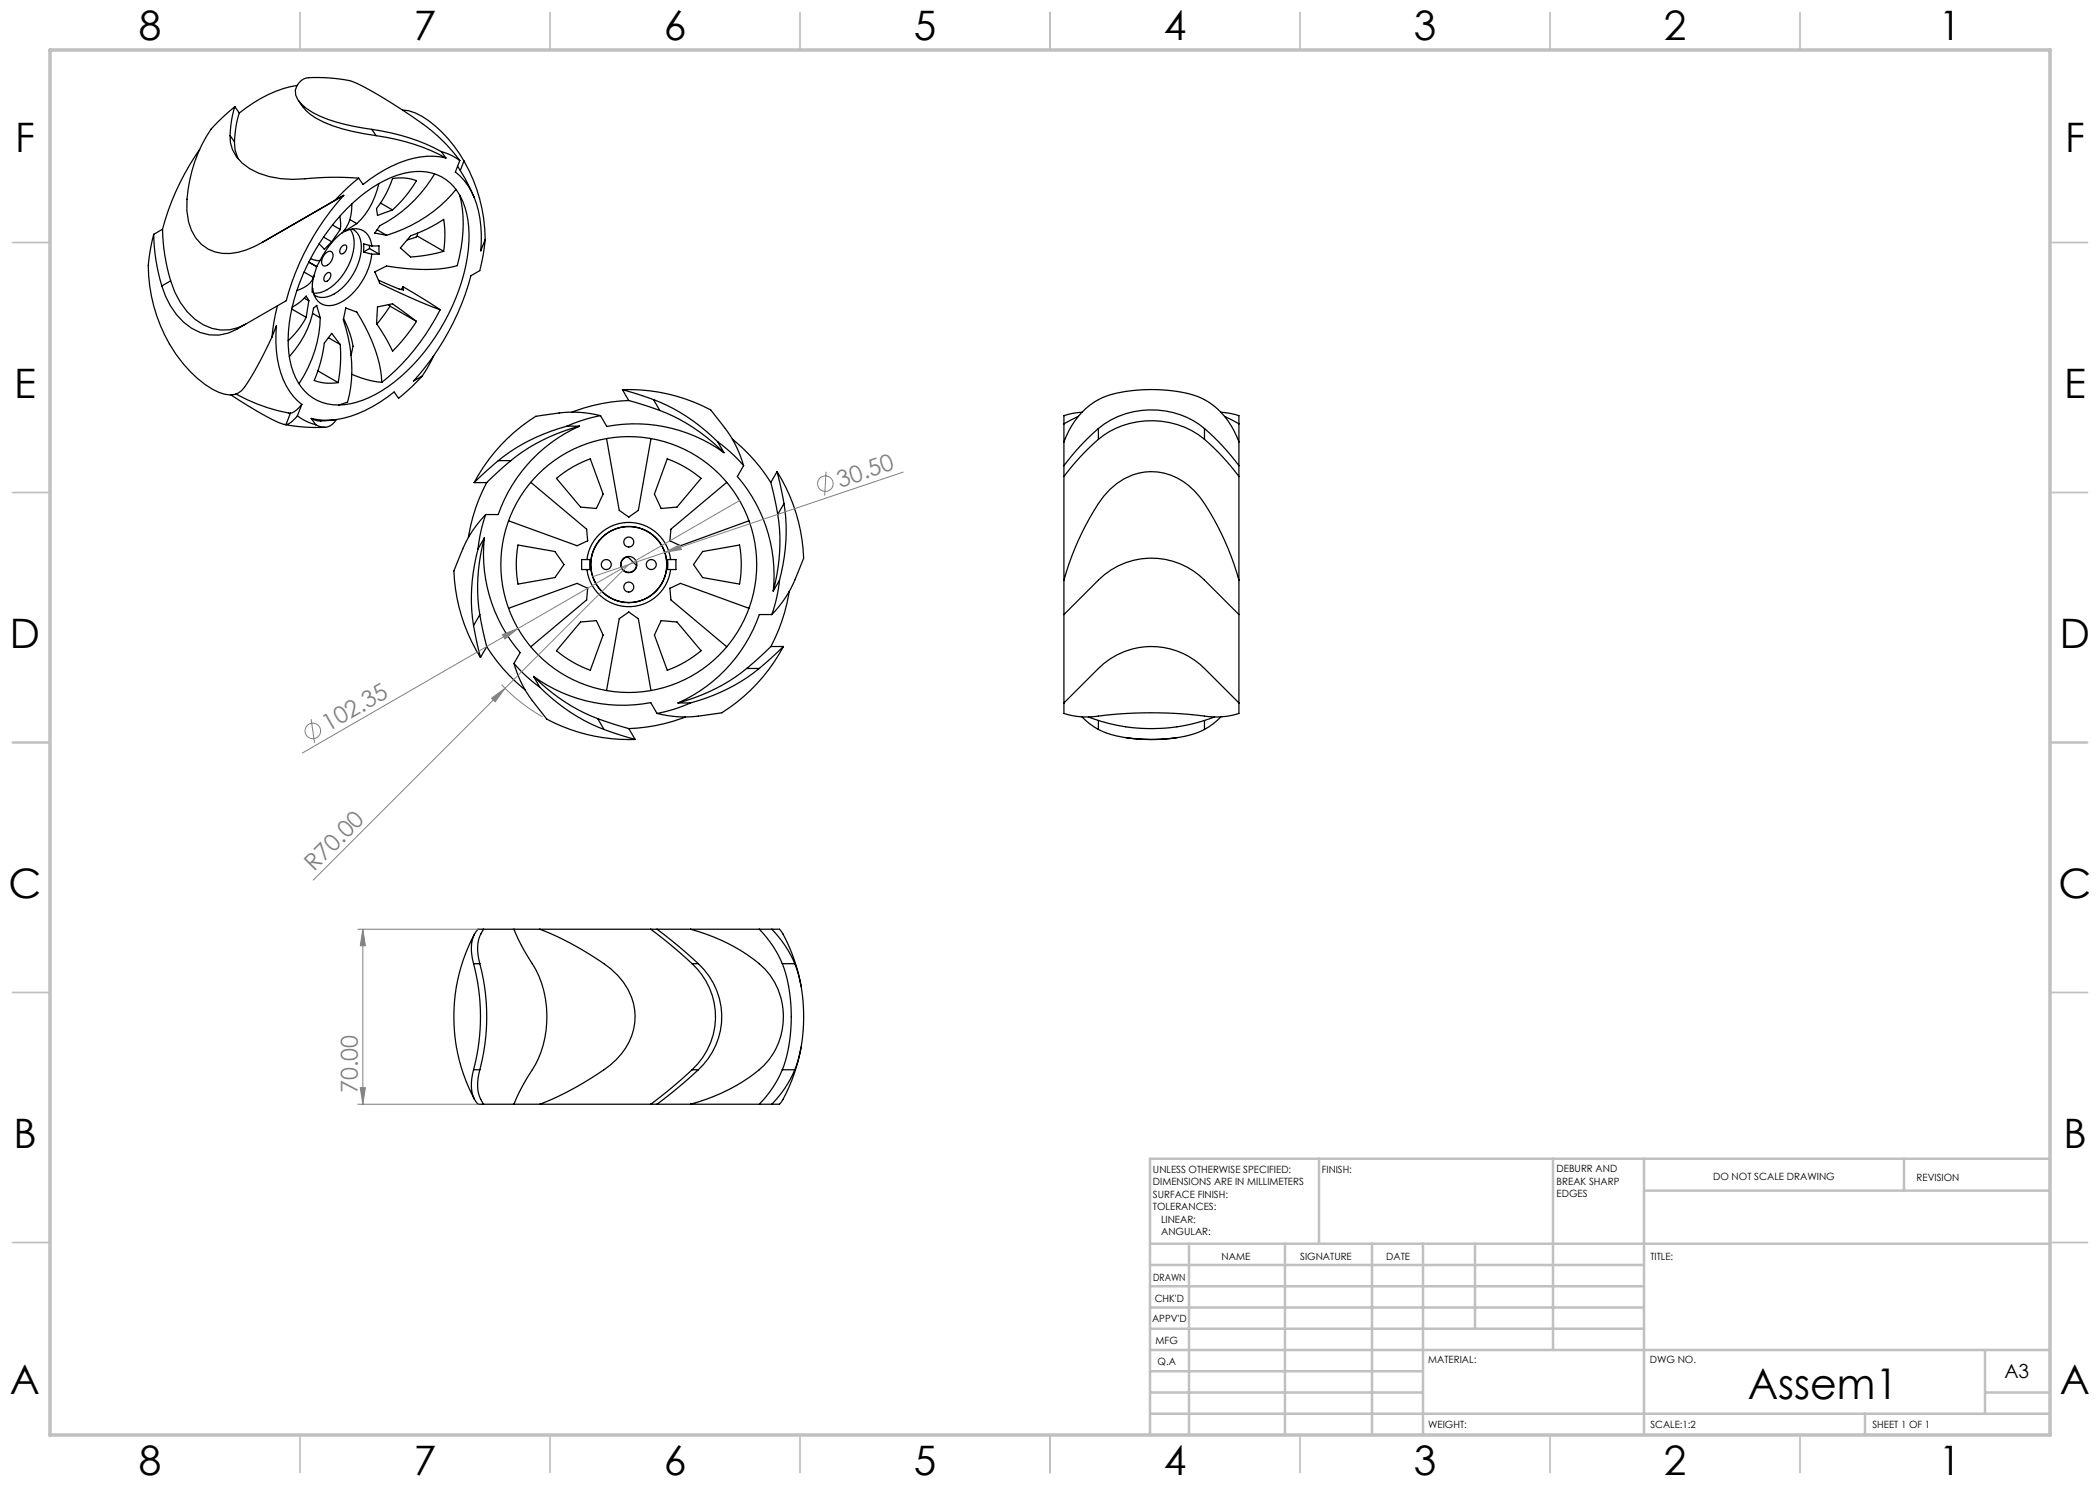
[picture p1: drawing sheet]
<svg xmlns="http://www.w3.org/2000/svg" width="420mm" height="297mm" viewBox="0 0 420 297" stroke-linecap="round" stroke-linejoin="round" font-family="sans-serif">
<g fill="none" stroke="#000" stroke-width=".25">
<path d="M59.4 17.1a23.9 23.9 0 0 0-11.5 5.5M39.9 29.9a50.7 50.7 0 0 0-7.4 16M46 27.1a7.2 7.2 0 0 0 3.9 6.6 19.5 19.5 0 0 0 12.5 1.9l5.3-.1 4 .1M46 27.1l.9 1.3M46.9 28.4l.1 1.6 .7 1.8M47 21.3l-1.8 1.6a18.9 18.9 0 0 0-6.2 9.4 28.9 28.9 0 0 0-1.6 9.8 9.2 9.2 0 0 0 4.2 7.7 10.1 10.1 0 0 0 9.2-.5l1.6-.8M47 21.3a20.9 20.9 0 0 0-1 5.8M47 21.3l.9 1.3M47.9 22.6a20.9 20.9 0 0 0-1 5.8M59.7 20.1a11.2 11.2 0 0 0 6.8 5.1 45.2 45.2 0 0 0 8.7 1.9M68.7 39.1l-16.3 9.4M68.7 39.1a51 51 0 0 0-11.4 21l-1.8 1.1"/>
<path d="M68.7 39.1l-1.7 1M71.7 35.6l-2.4 2.1-2.3 2.4M74.3 25.9l-1.7-.3a28.7 28.7 0 0 1-11.3-3.9 4.3 4.3 0 0 1-2.2-3.7 3.2 3.2 0 0 1 3.6-2.5 28.6 28.6 0 0 1 8 .9 87.7 87.7 0 0 1 16.9 10.8l2.7 2.9 1.7 2M74.3 25.9a40 40 0 0 1 14 4.4M74.3 25.9l.9 1.2M75.2 27.1a40 40 0 0 1 14 4.5M75.8 36.7a15.4 15.4 0 0 1-4.4 8M78.5 35.7a9.1 9.1 0 0 1 4.8 .4 25.7 25.7 0 0 1-4.8 5.9l-3 1.1-.2-1.4a20.5 20.5 0 0 0 3.2-6zM80.5 22a7 7 0 0 1 4 1.3 25 25 0 0 1 8.3 8.9M86.9 34.8a27.1 27.1 0 0 1-10.9 10.3l-1 1.5M88.3 30.3a10.2 10.2 0 0 1 3.7 1.8M88.3 30.3l.9 1.3"/>
<path d="M89.2 31.6a15.9 15.9 0 0 0-10.8 1.6 30.7 30.7 0 0 0-5.8 3.7l-.9-1.3M91.2 37.9a28.3 28.3 0 0 1-13.9 9.2M91.5 33.3a35 35 0 0 1 3.4 6.2M91.9 39a27 27 0 0 1-.4 14.1 33.6 33.6 0 0 1-14.2 .1l-2.3 1.2 1 2.3 7 3.2 5 2M92 32.1l-.9 2.3a14 14 0 0 1 4.9 9.2 27.2 27.2 0 0 1 .2 6.6l.8-2.3M92.8 32.2a32 32 0 0 1 4.2 15.7M92.8 32.2l-.7 1.9M30.7 46.9l-.2 .8a24.5 24.5 0 0 0 .3 13.5 27.8 27.8 0 0 0 11.7 16.7 5.7 5.7 0 0 0 5.2 .7 8 8 0 0 0 2.4-3.1l2.1-3.6 2.2-4.5M30.7 46.9a38.5 38.5 0 0 0 1.7 10.3M32.4 57.2a13.9 13.9 0 0 0 7.7 9.3 8.7 8.7 0 0 0 8.2-1.2l7.2-4.1M32.5 45.9a38.5 38.5 0 0 0 1.6 10.3M32.5 45.9l-1.8 1"/>
<path d="M34.1 56.2a13.4 13.4 0 0 0 8.3 9.5 8.4 8.4 0 0 0 6.7-.9M34.1 56.2l-1.7 1M60.8 54.4l1.9 1.1M60.9 59.6l.9 .6M61.8 52.4l1.5 .9M62.5 57.6v.1M62.7 55.5a4.9 4.9 0 0 1-3.3 2.6M62.8 55a8.9 8.9 0 0 0-.3 3.5v-.8M63.3 53.3l-.6 2.2M63.3 53.3h.1M64 52.1l-.7 1.2M64.7 47.4l1.6 1"/>
<path d="M65.1 50.6a.8 .8 0 0 1 1.1-.3 .8 .8 0 0 1 .4 1l-.1 .4a1.96 1.96 0 0 1-1.7 1.5 1.18 1.18 0 0 1-.2-1.8zM65.3 54.7l.5-.2a.93 .93 0 0 1-.1 1.5l-.5 .3h-.2a1.11 1.11 0 0 1 .3-1.6zM66.3 48.4l-1.4 1.5-1.1-1.1M66.5 45l1.6 .9M67 40.1l-14.6 8.4M68 43.3l.1 1.3v1.3M68.1 45.9l-1.8 2.5M68.5 49.2l.5-.2a.93 .93 0 0 1-.1 1.5l-.5 .3h-.2a1.11 1.11 0 0 1 .3-1.6zM68.9 46l.3 .1M69.2 46.1h-.1M69.5 41.6a23.8 23.8 0 0 1 12.5-7.2 9.4 9.4 0 0 1 11 7.1 25.6 25.6 0 0 1-.7 14.8 40.6 40.6 0 0 1-15.9 21.9 15.4 15.4 0 0 1-10.9 2.6 9.7 9.7 0 0 1-7.2-7.6 27.6 27.6 0 0 1 1.6-16.7 43.1 43.1 0 0 1 9.6-14.9zM70 43.9l1.4 .8"/>
<path d="M70.1 45.9a6.1 6.1 0 0 1 .3 5.3 11 11 0 0 1-6.3 7.3l-1.4 .1M70.4 40.8a7.7 7.7 0 0 1-1.7 5.5l.4-.2M70.4 45.8a4 4 0 0 1 1.8 4.5 11.7 11.7 0 0 1-6 8.8 3.3 3.3 0 0 1-3.4-.1M71.4 44.7l-2.2 1.4M72.7 50.4l1.7 .4M73.9 49.7l1.9 1.1M73.9 49.1v.6M73.9 49.7l-1.2 .7M74.4 49.2a3.4 3.4 0 0 0-4.8-3.2l-1.1 .6a15.9 15.9 0 0 0-4.5 5.5l-1.9-.3M74.4 49.2h1.4v1.6M74.4 50.8a12.8 12.8 0 0 1-7.1 10 3.4 3.4 0 0 1-4.8-3.1M74.4 49.2l-1.7-.4v1.6"/>
<path d="M75 46.6h.1M75 46.6l2.3 .5M75.4 46l1.9 1.1M75.7 56l4.1 1.8 .9 .2-.1-.7M75.8 50.8h-1.4M76.1 40.6l2.4 1.4M80.6 57.3l7.4 4.6M80.6 57.3l-.3 .6M82.1 47.2a28.9 28.9 0 0 0 6.6-3.3 21.1 21.1 0 0 1 0 6.4 31 31 0 0 1-6.6 1.1l-2-1.8zM83.4 47.2l-.2 .2-1.7 .6M83.4 47.2l5.3 3.1M83.5 46.6l-.1 .6"/>
<path d="M97 47.9l-.4 3.1-.6 3.1-1.8 1a51 51 0 0 1-11.5 21.1l1.8-1M46.2 79l6.9 4.2a11.6 11.6 0 0 0 4.1 1.7M47.2 78.8a34 34 0 0 0 10.9 3.8M54.4 67.4l.9-2.3a20.9 20.9 0 0 0 2.6 13.1l.7 1 1.8 1.7M55.5 61.2l-.7 3.1-.4 3.1M58.4 61.8l2.8 1.7M61.2 63.5a17.1 17.1 0 0 1-3.6 4.6M61.8 60.2l-.6-1-1.1 1.2-1.7 1M61.8 60.2l-.6 3.3M62.5 62.7l1.6 .9M63.3 61.1l-.6 .5a19 19 0 0 1-4.8 9.7M63.3 61.1h.1"/>
<path d="M63.3 61.1l.8 2.5M63.6 74.2l4 2.3M64.1 63.6a25 25 0 0 1-4.3 13.2M65.7 67.5l2.4 1.4M68.1 68.9l-1.8-2.2-1.4 1.9a27.4 27.4 0 0 1-2.1 7.5 9.1 9.1 0 0 0 4.8 .4M68.1 68.9a28.7 28.7 0 0 1-.5 7.6M68.7 63.8l.3 .6a18.8 18.8 0 0 1 1.6 4.8l-.4 1.8M69.1 61.6l-.4 2.4a28.1 28.1 0 0 1 .8 16.4l-1.8 .6M69.2 61.6l2.2 .8a29.4 29.4 0 0 1 5 14.1M69.2 61.6h-.1M70.2 71v.1M70.4 74.9l2.9 1 3.1 .6"/>
<path d="M75.5 61.4l3-.6 4.8 3.5a36.2 36.2 0 0 1-4.8 5.9l-1.4-2.6-1.8-2.9zM77.7 60.9l.3 .3M78 61.2l-2.6 3.6M78 61.2l5.3 3.1M84.5 75.2l-2.4 2.4-2.4 2.1-.9-1.3a24 24 0 0 1-12.8 5.6l-2.5-.1-1.2-.2M86.8 71.1l-1.4 2.6-.9 1.5M88 61.9a44.2 44.2 0 0 1-11.6 14.6M124.5 77.9l1.2 2.2M130.7 79.9l-6.2-2a34.2 34.2 0 0 1 17.7 4.2l1 1.2a25.2 25.2 0 0 1 5.5 9.8M130.7 79.9a36.6 36.6 0 0 1 12.8 8.5M130.7 79.9l1.3 2.2M56.8 84.9a35 35 0 0 0 8.2 .6"/>
<path d="M58.1 82.6l-.9 2.3M59.5 83.2a10.2 10.2 0 0 0 3.6 1.7M59.5 83.2a4.2 4.2 0 0 1-2.3 1.7M60.4 80.9a4.3 4.3 0 0 1-2.3 1.7M60.4 80.9l-.9 2.3M62.3 83.7a7 7 0 0 0 4.1 .3l.8-.1M62.3 83.7l.8 1.2M67.3 83.9a2.76 2.76 0 0 1-4.2 1M94.8 96.5h2.5M97.3 96.5a35 35 0 0 0-3.6 11M99.7 92.1l-4.9 4.4M99.7 92.1h2.5"/>
<path d="M102.2 92.1l-4.9 4.4M106.2 96.5l11.1 9.3 .2 2.4-2.1 .9-13.7-4.9M111.3 95.7a22.5 22.5 0 0 1 6.8-3.9l2.5 7-1.3 2.9-3.2-.3zM113.4 85.2a36.6 36.6 0 0 0-13.7 6.9M113.4 85.2h2.5M115.9 85.2a30.3 30.3 0 0 0-16.3 17.7h-2.5M115.9 85.2a36.6 36.6 0 0 0-13.7 6.9M120.1 83.1a28.6 28.6 0 0 0-12.6 .1h-.2a34 34 0 0 0-12.5 13.3M120.1 83.1l1.3 2.2a30.3 30.3 0 0 1 23.4 5.2M120.1 83.1a30.3 30.3 0 0 0-6.7 2.1M121.3 87.7l2.5 14.4 1.9 1.3M125.7 80.1a35 35 0 0 0-11.3 2.3"/>
<path d="M125.7 80.1l6.3 2M130.2 87.7l-2.5 14.4-1.9 1.3M132 82.1a36.6 36.6 0 0 1 12.8 8.4M133.4 91.8a22.5 22.5 0 0 1 6.8 3.9l-4.8 5.7-3.2 .3-1.3-2.9zM143.5 88.4a30.3 30.3 0 0 1 5.2 4.7M143.5 88.4l1.3 2.1M145.4 96.5l-11.2 9.3-.2 2.4M146.5 87.8l.5 .4a35 35 0 0 1 7.2 8.3M148.7 93.1l-1.2 2.2a30.3 30.3 0 0 1 7.2 22.9M154.2 96.5l1.3 6.4M155.4 94.3l-1.2 2.2M155.4 94.3l1.4 6.4"/>
<path d="M155.4 94.3a34 34 0 0 1 5.3 17.5l-.6 1.4a25.2 25.2 0 0 1-5.7 9.7M212.8 88.4a14.3 14.3 0 0 1 12.4-10.1 29.9 29.9 0 0 1 15 1.3 15 15 0 0 1 7.6 8.8M212.8 95.3v20.7M212.8 88.4v4.7M212.8 84.8v3.6M212.8 93.1v2.2M215.7 83.3l-2.9 1.5M216.4 82.5l-2 .2-1.6 .4v1.7M219.7 87.9a46.8 46.8 0 0 0-6.9 7.4M219.7 87.9a17 17 0 0 1 21.2 0M219.7 85.7a17 17 0 0 1 21.2 0M219.7 85.7a46.8 46.8 0 0 0-6.9 7.4"/>
<path d="M219.7 85.7v2.2M240.9 87.9a46.8 46.8 0 0 1 6.9 7.4M240.9 85.7a46.8 46.8 0 0 1 6.9 7.4M240.9 85.7v2.2M244.2 82.5l2 .2 1.6 .4v1.7M244.9 83.3l2.9 1.5M247.8 95.3v20.7M247.8 88.4v4.7M247.8 84.8v3.6M247.8 93.1v2.2M95.6 109.8a36.6 36.6 0 0 0-.9 15.3M96.9 107.6a30.3 30.3 0 0 0 7.1 22.9l-1.2 2.2"/>
<path d="M96.9 107.6a36.6 36.6 0 0 0-.9 15.3M96.9 107.6l-1.3 2.2M97.1 102.9a27.9 27.9 0 0 0-6.1 10.6l-.2 .6a34 34 0 0 0 5.3 17.4M97.1 102.9a30.3 30.3 0 0 0-1.5 6.9M103.6 109l7.4 1.3 1.8 2.6-1.8 2.6-7.4 1.3a22.5 22.5 0 0 1 0-7.8zM116.3 111.9h1.7v2h-1.7zM117.4 111.9a8.4 8.4 0 0 1 8.4-7.4 8.4 8.4 0 0 1 8.3 7.4M117.4 113.9a8.4 8.4 0 0 0 8.4 7.4 8.4 8.4 0 0 0 8.3-7.4M124.6 111.9l1-.5 1.7 1.7a1.56 1.56 0 0 1-2.2 1.2 1.56 1.56 0 0 1-.5-2.4zM125.7 114.5h-.1M125.7 103.4h.1M133.5 111.9h1.7v2h-1.7z"/>
<path d="M134 117.7l.2 2.3 11.2 9.4M134 108.2h.1M134 117.7l2.1-1 13.7 5M134 117.7h.1M140.5 110.3l7.4-1.3a22.5 22.5 0 0 1 0 7.8l-7.4-1.3-1.8-2.6zM149.8 104.2l-13.7 4.9-2.1-.9M155.5 102.9a36.6 36.6 0 0 1-.8 15.3M155.9 116a30.3 30.3 0 0 1-1.5 6.9M155.9 116l-1.2 2.2M156.8 100.7a36.6 36.6 0 0 1-.9 15.3M156.8 100.7l-1.3 2.2M157.8 118.3l-.1 .6a35 35 0 0 1-3.5 10.4"/>
<path d="M212.8 116v6.9M212.8 116a53.2 53.2 0 0 1 7.9-16.8 11.7 11.7 0 0 1 19.2 .2 53.3 53.3 0 0 1 7.9 16.6M247.8 116v6.9M94.7 125.1l1.4 6.4M96 122.9l1.2 6a26.4 26.4 0 0 0 7.3 8.7l.5 .4M96 122.9l-1.3 2.2M97.4 129.3l-1.3 2.2M101.7 121.7l13.7-5 2.1 1-.2 2.3-11.1 9.4M102.8 132.7a27.9 27.9 0 0 0 6.1 10.6l.4 .4a34.4 34.4 0 0 0 17.7 4.2l-6.2-2M102.8 132.7a30.3 30.3 0 0 0 5.2 4.8M106.7 135.3a30.3 30.3 0 0 0 23.5 5.2l1.2 2.2M106.7 135.3a36.6 36.6 0 0 0 12.8 8.4"/>
<path d="M106.7 135.3l1.3 2.2M108 137.5a36.6 36.6 0 0 0 12.8 8.4M116.1 124.4l3.2-.3 1.3 2.9-2.5 7.1a22.5 22.5 0 0 1-6.8-4zM125.7 122.4h.1M125.7 122.4l-1.9 1.3-2.5 14.4M125.8 122.4l1.9 1.3 2.5 14.4M132.2 124.1l3.2 .3 4.8 5.7a22.5 22.5 0 0 1-6.8 4l-2.5-7.1zM149.3 133.7l4.9-4.4h2.5l-4.9 4.4M149.3 133.7a36.6 36.6 0 0 1-13.7 6.9M149.3 133.7h2.5M151.8 133.7a36.6 36.6 0 0 1-13.7 6.9M154.4 122.9h-2.5a30.3 30.3 0 0 1-16.3 17.7"/>
<path d="M156.7 129.3a34 34 0 0 1-12.5 13.3l-1.5 .2a25.2 25.2 0 0 1-11.3-.1M212.8 122.9l5.1-5.1a16.3 16.3 0 0 1 12-6.2 15.3 15.3 0 0 1 11.9 5.3l6 6M212.8 122.9v17.7M247.8 122.9v17.7M119.5 143.7l6.3 2M119.5 143.7l1.3 2.2M125.8 145.7l1.2 2.2M135.6 140.6h2.5M137.1 143.4l-.6 .2a35 35 0 0 1-10.7 2.1M138.1 140.6a30.3 30.3 0 0 1-6.7 2.1M212.8 140.6v2.1a16 16 0 0 0 8.1 .4 91.2 91.2 0 0 1 21.8 .3l2.6-.1 2.5-.6v-2.1M212.8 140.6l5.1-5.2a16.4 16.4 0 0 1 11-6 15.2 15.2 0 0 1 12.9 5.2l6 6"/>
<path d="M216.4 143.4a13.4 13.4 0 0 0 3.3 2.5M217.7 143.4a35.3 35.3 0 0 0 25.2 0M219.7 145.9a25.6 25.6 0 0 0 12.5 1.9 21.4 21.4 0 0 0 8.7-1.9M219.7 144.1v1.8M235.4 147.5a35 35 0 0 1-10.2 0M240.9 144.1v1.8M244.2 143.4a13.3 13.3 0 0 1-3.3 2.5M94.7 192.7a41.3 41.3 0 0 1 0 21.3M94.7 192.7h1.3M94.9 186.8a35.2 35.2 0 0 0 0 33.1M96 192.7a41.3 41.3 0 0 1 0 21.3M96.7 185.8a7.6 7.6 0 0 0-.7 6.9"/>
<path d="M96.7 185.8h6.1M96.7 185.8h-1.1a6.3 6.3 0 0 0-1.1 6l.2 .9M102.8 185.8a43.9 43.9 0 0 0 4.4 8.1 21 21 0 0 1-1.9 21.9l-1.4 2.6-1.1 2.4M102.8 185.8h5.2M108 185.8a59.8 59.8 0 0 1 14.2 8 11.8 11.8 0 0 1 3.6 14.6 16 16 0 0 1-6.3 6.4 60.3 60.3 0 0 1-11.5 6M108 185.8h22.2M130.2 185.8l4.2 3.4 4 3.5M130.2 185.8h1.2M131.4 185.8l4.2 3.4 4.1 3.5M131.4 185.8h6.7M138.1 185.8a35.2 35.2 0 0 1 14.9 8 14.2 14.2 0 0 1-3.5 21.9 38.2 38.2 0 0 1-11.4 5.1M138.1 185.8h13.8"/>
<path d="M138.4 192.7a14.3 14.3 0 0 1 0 21.3M138.4 192.7h1.3M139.7 192.7a14.3 14.3 0 0 1 0 21.3M151.9 185.8a22.3 22.3 0 0 1 4.6 6.9M151.9 185.8h2.5M154.4 185.8h.5a1.36 1.36 0 0 1 1.7 1 35 35 0 0 1 3.6 10.5M154.4 185.8a22.3 22.3 0 0 1 4.6 6.9M156.5 192.7a32.8 32.8 0 0 1 1.2 16.7M156.5 192.7h2.5M159 192.7a32.7 32.7 0 0 1 0 21.3M94.7 214a7.8 7.8 0 0 0 .5 6.4l.4 .4h1.1M94.7 214h1.3"/>
<path d="M96 214a7.6 7.6 0 0 0 .3 6.1l.4 .7M138.4 214l-4 3.5-4.2 3.3M138.4 214h1.3M139.7 214l-4.1 3.5-4.2 3.3M156.5 214a22.3 22.3 0 0 1-4.6 6.8M156.5 214h2.5M157.7 209.4l-.6 2.8-.6 1.8M159 214a22.3 22.3 0 0 1-4.6 6.8M160.2 209.4a30.4 30.4 0 0 1-4.3 11.4h-1.5M96.7 220.8h6.1M102.8 220.8h5.2M108 220.8h22.2"/>
<path d="M130.2 220.8h1.2M131.4 220.8h6.7M138.1 220.8h13.8M151.9 220.8h2.5"/>
<circle cx="121.3" cy="112.9" r="1"/>
<circle cx="125.8" cy="112.9" r="1.63"/>
<circle cx="125.8" cy="112.9" r="7.6"/>
<circle cx="125.8" cy="117.4" r="1"/>
<circle cx="125.8" cy="108.4" r="1"/>
<circle cx="125.8" cy="112.9" r="25.6"/>
<circle cx="130.3" cy="112.9" r="1"/>
</g>
<g fill="none" stroke="#808080" stroke-width=".2">
<path d="M165.2 94.3l-.3 4.8M180.6 94.4l-62.1 20.9M125.8 112.9l-63.1 63.1M133 110.5l2.9-1.6 .4 1zM147.9 100.1l-44.3 25.6M98.3 139.6l2.7-1.9-2 2.7zM100.3 136.9a35 35 0 0 0 8.2 6.5M100.5 126.9l3.1-1.2-2.6 2.1zM103.6 125.7l-43.1 24.9M62.2 143.8l.7 4.8M71.6 185.8h24.1M72.6 185.8v35"/>
<path d="M72.6 185.8l.5 3.3h-1zM72.1 217.5h1l-.5 3.3zM71.6 220.8h24.1"/>
<circle cx="165.1" cy="96.7" r="1.56"/>
<circle cx="62.6" cy="146.2" r="1.56"/>
</g>
<g fill="none" stroke="#c0c0c0" stroke-width=".35">
<path d="M60 2.5v7.5M110 2.5v7.5M160 2.5v7.5M210 2.5v7.5M260 2.5v7.5M310 2.5v7.5M360 2.5v7.5M2.5 48.5h7.5M410 48.5h7.5M2.5 98.5h7.5M410 98.5h7.5M2.5 148.5h7.5"/>
<path d="M410 148.5h7.5M2.5 198.5h7.5M410 198.5h7.5M2.5 248.5h7.5M410 248.5h7.5M60 287v7.5M110 287v7.5M160 287v7.5M210 287v7.5M260 287v7.5M310 287v7.5M360 287v7.5"/>
</g>
<g fill="none" stroke="#c0c0c0" stroke-width=".5">
<path d="M263.8 231.8v17M310.6 231.8v38.2M328.8 231.8v55.2M328.8 238.1h81.2M380.8 231.8v6.3M410 231.8h-180v55.2M230 248.8h180M230 257.3h98.8M230 253h98.8M237.8 248.8v38.2M257 248.8v38.2M274.4 248.8v38.2"/>
<path d="M284.6 248.8v38.2M295 248.8v17M230 265.8h98.8M230 261.5h98.8M230 278.5h54.6M230 274.3h54.6M230 270h180M397 278.5h13M397 270v12.8M230 282.8h180M373 282.8v4.2"/>
</g>
<path d="M10 10h400v277h-400z" fill="none" stroke="#c0c0c0" stroke-width=".7"/>
<g fill="#808080">
<path d="M133 110.5l2.9-1.6 .4 1z"/>
<path d="M100.5 126.9l3.1-1.2-2.6 2.1z"/>
<path d="M98.3 139.6l2.7-1.9-2 2.7z"/>
<path d="M72.6 185.8l.5 3.3h-1zM72.1 217.5h1l-.5 3.3z"/>
</g>
<text font-size="8.5" x="349.6" y="279.7">Assem1</text>
<g font-size="8.1">
<text x="27.8" y="8">8</text>
<text x="82.8" y="8">7</text>
<text x="132.8" y="8">6</text>
<text x="182.8" y="8">5</text>
<text x="232.8" y="8">4</text>
<text x="282.8" y="8">3</text>
<text x="332.8" y="8">2</text>
<text x="387.8" y="8">1</text>
<text x="3" y="30.4">F</text>
<text x="413" y="30.4">F</text>
<text x="2.8" y="79.6">E</text>
<text x="412.8" y="79.6">E</text>
<text x="2" y="129.6">D</text>
<text x="412" y="129.6">D</text>
<text x="1.7" y="179.6">C</text>
<text x="411.7" y="179.6">C</text>
<text x="2.7" y="229.6">B</text>
<text x="412.7" y="229.6">B</text>
<text x="2" y="278.9">A</text>
<text x="412" y="278.9">A</text>
<text x="27.8" y="295">8</text>
<text x="82.8" y="295">7</text>
<text x="132.8" y="295">6</text>
<text x="182.8" y="295">5</text>
<text x="232.8" y="295">4</text>
<text x="282.8" y="295">3</text>
<text x="332.8" y="295">2</text>
<text x="387.8" y="295">1</text>
</g>
<g font-size="4.7" fill="#808080">
<text x="168.1" y="97.5" transform="rotate(-19 168.1 97.5)">30.50</text>
<text x="65.6" y="146.4" transform="rotate(-30 65.6 146.4)">102.35</text>
<text x="62.9" y="174.4" transform="rotate(-45 62.9 174.4)">R70.00</text>
<text x="71.6" y="218.6" transform="rotate(-90 71.6 218.6)">70.00</text>
</g>
<text font-size="3.9" x="400.9" y="275.5">A3</text>
<g font-size="2">
<text x="230.6" y="234.6">UNLESS OTHERWISE SPECIFIED:</text>
<text x="230.6" y="237.1">DIMENSIONS ARE IN MILLIMETERS</text>
<text x="230.6" y="239.6">SURFACE FINISH:</text>
<text x="264.4" y="234.6">FINISH:</text>
<text x="311.3" y="234.5">DEBURR AND</text>
<text x="311.3" y="237">BREAK SHARP</text>
<text x="311.3" y="239.5">EDGES</text>
<text x="342.6" y="236">DO NOT SCALE DRAWING</text>
<text x="383.3" y="236.2">REVISION</text>
<text x="230.6" y="242.1">TOLERANCES:</text>
<text x="232.2" y="244.6">LINEAR:</text>
<text x="232.2" y="247.1">ANGULAR:</text>
<text x="244.3" y="252">NAME</text>
<text x="260" y="251.9">SIGNATURE</text>
<text x="277.2" y="251.9">DATE</text>
<text x="330.1" y="251.9">TITLE:</text>
<text x="230.6" y="256.1">DRAWN</text>
<text x="230.9" y="260.3">CHK'D</text>
<text x="230.4" y="264.4">APPV'D</text>
<text x="231.1" y="268.8">MFG</text>
<text x="231.5" y="273">Q.A</text>
<text x="285.6" y="272.5">MATERIAL:</text>
<text x="330" y="272.5">DWG NO.</text>
<text x="285.6" y="285.5">WEIGHT:</text>
<text x="330.1" y="285.6">SCALE:1:2</text>
<text x="374.5" y="285.6">SHEET 1 OF 1</text>
</g>
</svg>
